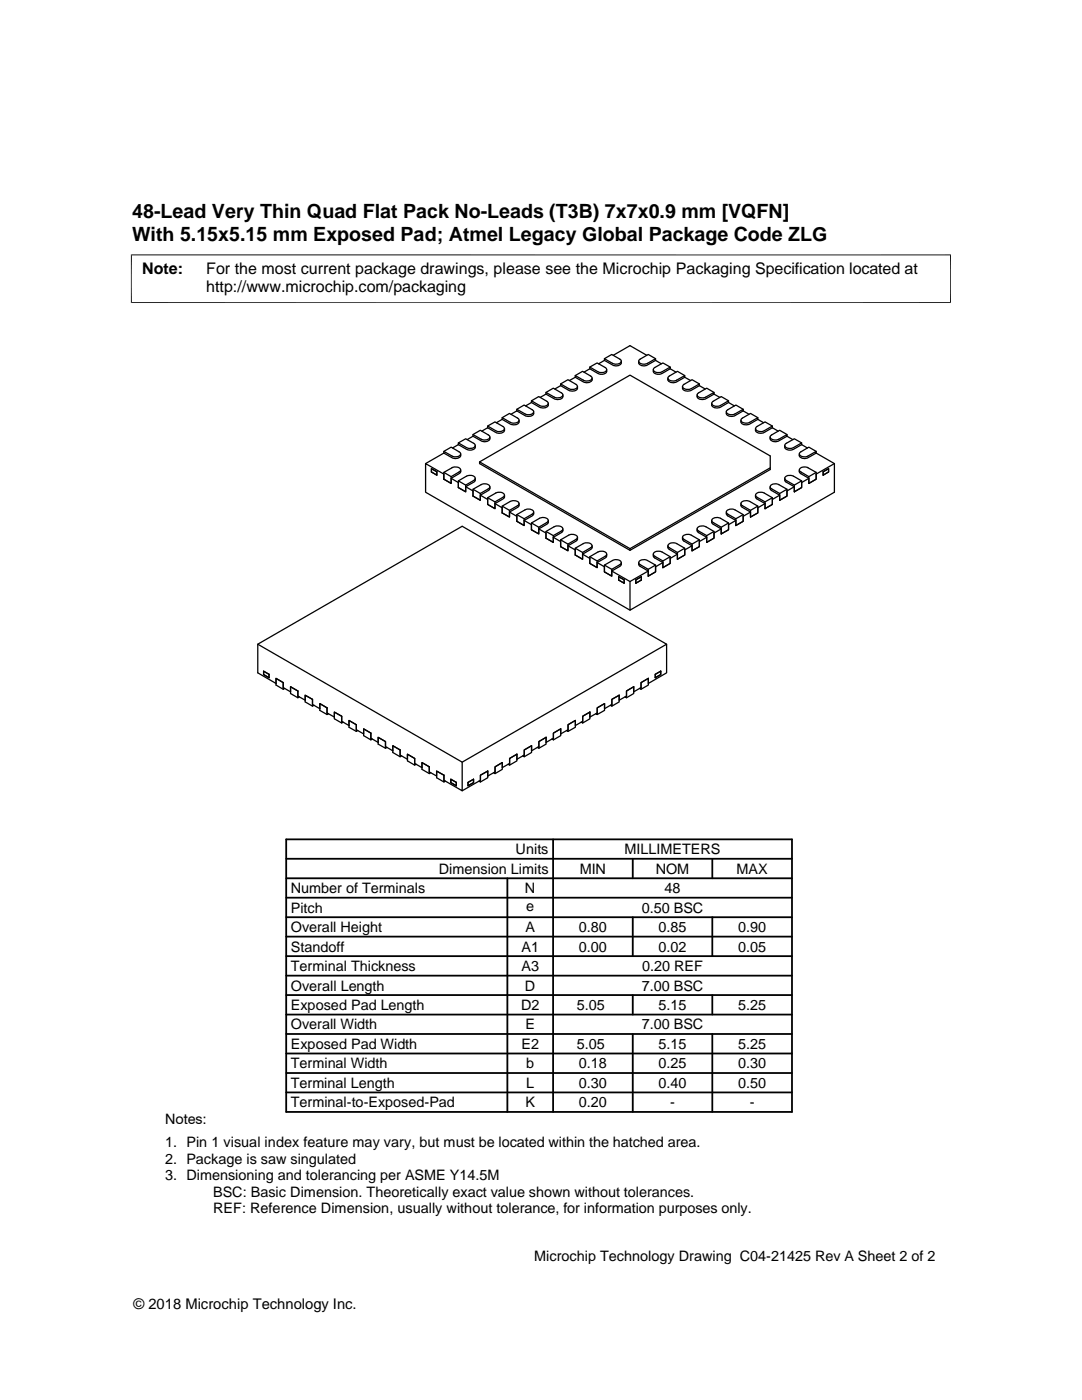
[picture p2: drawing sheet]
<svg xmlns="http://www.w3.org/2000/svg" width="216mm" height="279mm" viewBox="0 0 216 279" stroke-linecap="round" stroke-linejoin="round" font-family="sans-serif">
<g fill="none" stroke="#000" stroke-width=".25">
<path d="M106 80l1.7 .9a1.2 1.2 0 0 0 1.7-.4l-.2-.3-1.7-1.1-1.5 .9v.3M108.9 78.3l1.7 .9a1.19 1.19 0 0 0 1.7-.4l-.2-.3-1.7-1-1.5 .8v.4M108.9 78.7l-1.1 .6M108.9 78.7l1.7 .9a1.2 1.2 0 0 0 1.7-.5v-.3M111.9 77l1.6 .9a1.22 1.22 0 0 0 1.7-.4v-.4M111.9 76.6l1.6 1a1.25 1.25 0 0 0 1.7-.5l-.3-.4-1.6-.9-1.4 .8v.4M111.9 77l-1.2 .6M114.8 75l1.6 .9a1.22 1.22 0 0 0 1.8-.5l-.2-.3-1.8-1-1.4 .9v.3M114.8 75.3l-1.2 .6M114.8 75.3l1.6 .9a1.25 1.25 0 0 0 1.8-.4v-.3M117.7 73.6l1.6 .9a1.17 1.17 0 0 0 1.8-.4v-.3M117.7 73.3l1.6 .9a1.2 1.2 0 0 0 1.8-.5l-.2-.3-1.8-1-1.4 .9v.3"/>
<path d="M117.7 73.6l-1.2 .7M120.6 71.6l1.6 .9a1.06 1.06 0 0 0 1.8-.6l-1.9-1.2-1.5 .9v.3M120.6 71.9l-1.2 .7M120.6 71.9l1.6 .9a1.21 1.21 0 0 0 1.8-.4v-.3M129.1 70.9l-3.4-1.9-3.3 1.9M130.8 71.9l-1.6 .9a1.21 1.21 0 0 1-1.8-.4v-.3M130.8 71.9l1.2 .7M130.8 71.6l-1.5-.9-1.8 1.1a.62 .62 0 0 0 .1 .7 .62 .62 0 0 0 .7 .2l.9-.2 1.6-.9v.3M133.7 73.6l1.2 .7M133.7 73.3l-1.4-.9-1.8 1a.59 .59 0 0 0 0 .8 .59 .59 0 0 0 .7 .2l.9-.2 1.6-.9v.3M133.7 73.6l-1.6 .9a1.17 1.17 0 0 1-1.7-.4v-.3M136.6 75.3l-1.6 .9a1.25 1.25 0 0 1-1.7-.4v-.3"/>
<path d="M136.6 75.3l1.2 .6M136.6 75l-1.4-.9-1.8 1.1a.74 .74 0 0 0 .2 .7 .74 .74 0 0 0 .8 .1l.5-.1 1.7-.9v.3M139.6 77l1.1 .6M139.6 76.6l-1.5-.8-1.6 .9-.3 .4a1.25 1.25 0 0 0 1.7 .5l1.7-1v.4M139.6 77l-1.7 .9a1.22 1.22 0 0 1-1.7-.4v-.4M142.5 78.7l-1.6 .9a1.2 1.2 0 0 1-1.8-.5v-.3M142.5 78.7l1.1 .6M142.5 78.3l-1.5-.8-1.8 1.1a.76 .76 0 0 0 1 .8l.5-.1 1.8-1v.4M145.4 80l-1.5-.9-1.8 1.2a.74 .74 0 0 0 .3 .7 .74 .74 0 0 0 .8 .1l.4-.1 1.8-1v.3M87.2 94.1v.7l-1.1-.6M87.2 94.1l-1.1-.6v.7M88.6 90.1l1.6 .9a1.17 1.17 0 0 0 1.7-.5l-.2-.2-1.7-1.1-1.4 .9v.3"/>
<path d="M88.6 94.3l1.6-.9a1.26 1.26 0 0 1 1.7 .4l-.2 .3-1.7 1v1.4l-1.4-.9zM88.6 94.3l1.4 .8M88.6 90.4l1.6 .9a1.23 1.23 0 0 0 1.7-.4v-.3M88.6 90.4l-3.7 2.1M88.6 95.6v-1l-3.7-2.1v5.7l40.8 23.6M90 95.5l1.5 .8v1M91.5 96l1.4 .8M91.5 96l1.6-1a1.27 1.27 0 0 1 1.7 .5l-.1 .3-1.8 1v1.3l-1.4-.8zM91.5 88.7l-1.2 .7M91.5 88.4l1.6 .9a1.18 1.18 0 0 0 1.7-.4l-.1-.3-1.8-1-1.4 .8v.3M91.5 88.7l1.6 1a1.17 1.17 0 0 0 1.7-.5v-.3M91.9 93.8v.4l-.2 .2-1.7 1.1v1l-1.4-.9"/>
<path d="M92.9 97.1l1.5 .9v1M94.4 97.6l1.4 .9M94.4 97.6l1.6-.9a1.05 1.05 0 0 1 1.7 .6l-1.9 1.2v1.3l-1.4-.8zM94.4 87.1l1.6 .9a1.21 1.21 0 0 0 1.7-.4v-.4M94.4 87.1l-1.2 .6M94.4 86.7l1.6 1a1.06 1.06 0 0 0 1.7-.6l-1.9-1.2-1.4 .8v.4M94.8 95.5l-.1 .6-1.8 1v1l-1.4-.8M95.7 92.2v.3l30 17.3 28-16.1v-2.7l-28-16.1-30 17.3 30 17.3M95.8 98.8l1.5 .9v1M97.3 99.3l1.5 .9M97.3 99.3l1.6-.9a1.27 1.27 0 0 1 1.8 .4l-.2 .4-1.7 1v1.3l-1.5-.8zM97.3 85.4l-1.2 .6"/>
<path d="M97.3 85l1.6 1a1.26 1.26 0 0 0 1.8-.5l-.2-.3-1.7-1-1.5 .8v.4M97.3 85.4l1.6 .9a1.22 1.22 0 0 0 1.8-.4v-.4M97.7 97.1l-.1 .7-1.8 1v1l-1.4-.8M100.2 83.7l1.6 .9a1.22 1.22 0 0 0 1.8-.4v-.3M100.2 83.7l-1.2 .7M100.2 83.4l1.6 .9a1.24 1.24 0 0 0 1.8-.5l-.2-.3-1.7-1-1.5 .9v.3M100.7 98.8l-.1 .6-1.8 1.1v1l-1.5-.8M103.1 82l-1.1 .7M103.1 81.7l1.6 .9a1.14 1.14 0 0 0 1.8-.5l-.3-.3-1.6-1-1.5 .9v.3M103.1 82l1.6 .9a1.21 1.21 0 0 0 1.8-.4v-.3M106 80.3l1.7 1a1.23 1.23 0 0 0 1.7-.5v-.3M106 80.3l-1.1 .7"/>
<path d="M145.4 80.3l1.1 .7M145.4 80.3l-1.6 1a1.23 1.23 0 0 1-1.8-.5v-.3M148.3 82l-1.6 .9a1.21 1.21 0 0 1-1.8-.4v-.3M148.3 82l1.2 .7M148.3 81.7l-1.5-.9-1.6 1a.53 .53 0 0 0-.2 .6 .53 .53 0 0 0 .6 .3h.9l1.8-1v.3M150.7 98.8l.2 .6 1.8 1.1v1M150.9 98.5a1.5 1.5 0 0 1 1.6-.1l1.6 .9v1.4l-1.4 .8v-1.3l-1.8-1a.39 .39 0 0 1 0-.7zM151.2 83.7l1.2 .7M151.2 83.4l-1.4-.9-1.9 1.1a.74 .74 0 0 0 .3 .7 .74 .74 0 0 0 .8 .2l.6-.2 1.6-.9v.3M151.2 83.7l-1.6 .9a1.22 1.22 0 0 1-1.8-.4v-.3M153.7 97.1l.2 .7 1.7 1v1M153.7 93.4l-28 16.1v.3"/>
<path d="M153.8 96.9a1.5 1.5 0 0 1 1.6-.2l1.6 .9v1.4l-1.4 .8v-1.3l-1.8-1.1zM154.1 85.4l-1.6 .9a1.22 1.22 0 0 1-1.8-.4v-.4M154.1 85.4l1.2 .6M154.1 85l-1.4-.8-1.8 1-.1 .3a1.26 1.26 0 0 0 1.7 .5l1.6-1v.4M154.1 99.3l-1.4 .9M155.6 98.8l-1.5 .9v1l-1.4 .8M156.6 95.5l.2 .6 1.7 1v1M156.7 95.2a1.53 1.53 0 0 1 1.6-.2l1.7 1v1.3l-1.5 .8v-1.3l-1.7-1-.2-.3zM157 87.1l1.2 .6M157 86.7l-1.4-.8-1.8 1.1a.62 .62 0 0 0 .1 .6 .62 .62 0 0 0 .6 .2l.9-.1 1.6-1v.4M157 97.6l-1.4 .9M157 87.1l-1.6 .9a1.21 1.21 0 0 1-1.7-.4v-.4"/>
<path d="M158.5 97.1l-1.5 .9v1l-1.4 .8M159.5 93.8v.4l.2 .2 1.7 1.1v1M159.6 93.5a1.45 1.45 0 0 1 1.6-.1l1.7 .9v1.3l-1.5 .9v-1.4l-1.7-1a.37 .37 0 0 1-.1-.6zM160 88.7l-1.7 1a1.17 1.17 0 0 1-1.7-.5v-.3M160 88.7l1.1 .7M160 88.4l-1.5-.8-1.6 .9a.54 .54 0 0 0-.2 .6 .54 .54 0 0 0 .6 .4l.9-.1 1.8-1v.3M160 96l-1.5 .8M161.4 95.5l-1.4 .8v1l-1.5 .8M162.9 90.4l3.6 2.1v5.7l-40.8 23.6v-5.7l3.6-2.1M162.9 90.1l-1.5-.9-1.8 1.1a.74 .74 0 0 0 .3 .8 .74 .74 0 0 0 .7 .1l.5-.1 1.8-1v.3M162.9 94.3l-1.5 .8M162.9 90.4l-1.7 .9a1.23 1.23 0 0 1-1.7-.4v-.3"/>
<path d="M164.3 94.1l1-.6v.7l-1 .6M164.3 94.1v.7M166.5 92.5l-3.6 2.1v1l-1.5 .9M98.8 100.5l1.4 .8v1.1M100.2 101l1.5 .9M100.2 101l1.6-.9a1.32 1.32 0 0 1 1.8 .4l-.2 .3-1.7 1.1v1.3l-1.5-.8zM101.7 102.2l1.4 .8v1M103.1 102.7l1.5 .8M103.1 102.7l1.6-.9a1.25 1.25 0 0 1 1.8 .4l-.3 .4-1.6 .9v1.4l-1.5-.9zM103.6 100.5l-.2 .7-1.7 1v1l-1.5-.8M104.6 103.9l1.4 .8v1M106 104.4l1.5 .8"/>
<path d="M106 104.4l1.7-1a1.29 1.29 0 0 1 1.7 .5l-.2 .3-1.7 1v1.4l-1.5-.9zM106.5 102.2l-.2 .6-1.7 1.1v1l-1.5-.9M107.5 105.6l1.4 .8v1M108.9 106.1l1.5 .8M108.9 106.1l1.7-1a1.23 1.23 0 0 1 1.7 .5l-.2 .3-1.7 1v1.3l-1.5-.8zM109.4 103.9v.4l-.2 .2-1.7 1.1v1l-1.5-.9M110.4 107.2l1.5 .9v1M111.9 107.7l1.4 .9M111.9 107.7l1.6-.9a1.29 1.29 0 0 1 1.7 .4l-.3 .5-1.6 .9v1.3l-1.4-.8zM112.3 105.6l-.2 .6-1.7 1v1l-1.5-.8M113.3 108.9l1.5 .8v1.1M114.8 109.4l1.6-.9a1.28 1.28 0 0 1 1.7 .4l-.1 .3-1.8 1.1v1.3l-1.4-.8z"/>
<path d="M114.8 109.4l1.4 .9M115.2 107.2l-.1 .7-1.8 1v1l-1.4-.8M116.2 110.6l1.5 .8v1M117.7 111.1l1.4 .9M117.7 111.1l1.6-.9a1.27 1.27 0 0 1 1.8 .4l-.2 .3-1.8 1.1v1.3l-1.4-.9zM118.2 108.9l-.1 .5-.1 .2-1.8 1v1l-1.4-.8M119.1 112.3l1.5 .8v1M120.6 112.8l1.5 .8M120.6 112.8l1.6-.9a1.05 1.05 0 0 1 1.8 .5l-1.9 1.2v1.4l-1.5-.9zM121.1 110.6l-.2 .7-1.8 1v1l-1.4-.9M122.1 114l3.6 2.1M123.4 115.1l1.1 .6v.7l-1.1-.6"/>
<path d="M123.4 115.1v.7M124 112.3l-.2 .6-1.7 1.1v1l-1.5-.9M127.4 112.3l.2 .7 1.7 1v1M127.6 112a1.5 1.5 0 0 1 1.6-.1l1.6 .9v1.3l-1.5 .9v-1.4l-1.8-1.1zM128 115.1v.7l-1.1 .6M128 115.1l-1.1 .6v.7M130.4 110.6l.1 .6 1.8 1.1v1M130.5 110.3a1.53 1.53 0 0 1 1.6-.1l1.6 .9v1.3l-1.4 .9v-1.3l-1.8-1.1-.1-.3zM130.8 112.8l-1.5 .8M132.3 112.3l-1.5 .8v1l-1.5 .9M133.3 108.9v.5l.2 .2 1.7 1v1M133.4 108.6a1.47 1.47 0 0 1 1.6-.1l1.6 .9v1.4l-1.4 .8v-1.3l-1.7-1.1a.37 .37 0 0 1-.1-.6z"/>
<path d="M133.7 111.1l-1.4 .9M135.2 110.6l-1.5 .8v1l-1.4 .9M136.2 107.2l.2 .7 1.7 1v1M136.3 107a1.53 1.53 0 0 1 1.6-.2l1.7 .9v1.4l-1.5 .8v-1.3l-1.7-1-.2-.4zM136.6 109.4l-1.4 .9M138.1 108.9l-1.5 .8v1.1l-1.4 .8M139.1 105.6l.2 .6 1.7 1v1M139.2 105.3a1.54 1.54 0 0 1 1.7-.2l1.6 1v1.3l-1.5 .8v-1.3l-1.7-1-.2-.3zM139.6 107.7l-1.5 .9M141 107.2l-1.4 .9v1l-1.5 .8M142 103.9v.4l.2 .2 1.7 1.1v1M142.2 103.6a1.47 1.47 0 0 1 1.6-.2l1.6 1v1.3l-1.5 .9v-1.4l-1.7-1a.37 .37 0 0 1 0-.6z"/>
<path d="M142.5 106.1l-1.5 .8M143.9 105.6l-1.4 .8v1l-1.5 .8M144.9 102.2l.2 .6 1.7 1.1v1M145 101.9a1.48 1.48 0 0 1 1.7-.1l1.6 .9v1.3l-1.5 .9v-1.4l-1.7-1-.2-.3zM145.4 104.4l-1.5 .8M146.8 103.9l-1.4 .8v1l-1.5 .9M147.8 100.5v.4l.2 .3 1.8 1v1M147.9 100.3a1.52 1.52 0 0 1 1.7-.2l1.6 .9v1.4l-1.4 .8v-1.3l-1.8-1.1zM148.3 102.7l-1.5 .8M149.8 102.2l-1.5 .8v1l-1.5 .9M151.2 101l-1.4 .9M152.7 100.5l-1.5 .8v1.1l-1.4 .8"/>
<path d="M51.4 128.6l40.8 23.5v5.7l-3.6-2.1v-1M53.7 134.6l-1.1-.7v.7l1.1 .7M53.7 134.6v.7M56.5 136.2v1.4l.3-.2M56.5 136.2l-1.4-.8v1.3l1.4 .9M56.5 136.2v1l1.5 .9v-1l1.4 .8M59.4 137.9v1.4l.3-.2M59.4 137.9l-1.4-.8v1.3l1.4 .9M59.4 137.9v1l1.5 .8v-1l1.5 .9M62.4 139.6v1.3l.3-.1M62.4 139.6l-1.5-.9v1.4l1.5 .8M62.4 139.6v1l1.4 .8v-1l1.5 .9"/>
<path d="M123.5 138.7v1.4l-1.4 .8M123.5 138.7l-1.4 .9v1.3l-.3-.1M123.5 138.7l-1.4 .9v1l-1.5 .8v-1M126.4 137.1v1.3l-1.4 .9M126.4 137.1l-1.4 .8v1.4l-.3-.2M126.4 137.1l-1.4 .8v1l-1.5 .8v-1M129.4 135.4v1.3l-1.5 .9M129.4 135.4l-1.5 .8v1.4l-.3-.2M129.4 135.4l-1.5 .8v1l-1.5 .9v-1M129.4 135.4v1l3.6-2.1v-5.7l-40.8 23.5M131.8 133.9l-1.1 .7v.7M131.8 133.9v.7l-1.1 .7"/>
<path d="M133 128.6l-40.8-23.6-40.8 23.6v5.7l3.7 2.1v-1l1.4 .8M65.3 141.3v1.3l.3-.1M65.3 141.3l-1.5-.9v1.4l1.5 .8M65.3 141.3v1l1.4 .8v-1l1.5 .8M68.2 142.9v1.4l.3-.2M68.2 142.9l-1.5-.8v1.3l1.5 .9M68.2 142.9v1.1l1.4 .8v-1l1.5 .8M71.1 144.6v1.4l.3-.2M71.1 144.6l-1.5-.8v1.3l1.5 .9M71.1 144.6v1l1.5 .9v-1l1.4 .8M74 146.3v1.4l.3-.2M74 146.3l-1.4-.8v1.3l1.4 .9"/>
<path d="M74 146.3v1l1.5 .9v-1l1.4 .8M76.9 148v1.3l.3-.1M76.9 148l-1.4-.8v1.3l1.4 .8M76.9 148v1l1.5 .8v-1l1.4 .9M79.8 149.7v1.3l.3-.1M79.8 149.7l-1.4-.9v1.4l1.4 .8M79.8 149.7v1l1.5 .8v-1l1.4 .9M82.7 151.4v1.3l.3-.2M82.7 151.4l-1.4-.9v1.3l1.4 .9M82.7 151.4v1l1.5 .8v-1l1.5 .8M85.7 153v1.4l.3-.2M85.7 153l-1.5-.8v1.3l1.5 .9"/>
<path d="M85.7 153v1.1l1.4 .8v-1l1.5 .8M88.6 154.7v1.4l.3-.2M88.6 154.7l-1.5-.8v1.3l1.5 .9M91.1 156.1v.7l-1.1-.6M91.1 156.1l-1.1-.6v.7M94.5 155.5v.7M94.5 155.5l-1.1 .6v.7l1.1-.6M97.3 153.9l-1.4 .8v1l-3.7 2.1M97.3 153.9v1.3l-1.4 .9M97.3 153.9l-1.4 .8v1.4l-.3-.2M100.2 152.2v1.3l-1.4 .9M100.2 152.2l-1.4 .8v1.4l-.3-.2"/>
<path d="M100.2 152.2l-1.4 .8v1.1l-1.5 .8v-1M103.1 150.5l-1.4 .9v1l-1.5 .8v-1M103.1 150.5v1.3l-1.4 .9M103.1 150.5l-1.4 .9v1.3l-.3-.2M106.1 148.8v1.4l-1.5 .8M106.1 148.8l-1.5 .9v1.3l-.3-.1M106.1 148.8l-1.5 .9v1l-1.5 .8v-1M109 147.2l-1.5 .8v1l-1.4 .8v-1M109 147.2v1.3l-1.5 .8M109 147.2l-1.5 .8v1.3l-.3-.1M111.9 145.5v1.3l-1.5 .9M111.9 145.5l-1.5 .8v1.4l-.3-.2"/>
<path d="M111.9 145.5l-1.5 .8v1l-1.4 .9v-1M114.8 143.8l-1.5 .8v1l-1.4 .9v-1M114.8 143.8v1.3l-1.5 .9M114.8 143.8l-1.5 .8v1.4l-.2-.2M117.7 142.1v1.3l-1.4 .9M117.7 142.1l-1.4 .8v1.4l-.3-.2M117.7 142.1l-1.4 .8v1.1l-1.5 .8v-1M120.6 140.4l-1.4 .9v1l-1.5 .8v-1M120.6 140.4v1.4l-1.4 .8M120.6 140.4l-1.4 .9v1.3l-.3-.1"/>
</g>
<path d="M26.1 50.9h163.7M26.2 50.8v9.7M189.7 50.8v9.7M26.1 60.4h163.7" fill="none" stroke="#000" stroke-width=".2"/>
<g fill="none" stroke="#000" stroke-width=".36">
<path d="M57.1 179.2h100.9M57.1 175.3h100.9M57.1 171.4h100.9M57.1 167.5h100.9v54.4h-100.9zM101.2 175.3v46.6M110.4 167.5v54.4M126.3 171.4v3.9M142.1 171.4v3.9M57.1 186.9h100.9M57.1 183h100.9M57.1 198.6h100.9M57.1 194.7h100.9"/>
<path d="M57.1 190.8h100.9M126.3 183v7.8M126.3 198.6v3.9M142.1 183v7.8M142.1 198.6v3.9M57.1 214.1h100.9M57.1 206.4h100.9M57.1 202.5h100.9M57.1 210.2h100.9M57.1 218h100.9M126.3 206.4v15.5M142.1 206.4v15.5"/>
</g>
<g font-size="3.9">
<text x="26.4" y="43.5">48-Lead Very Thin Quad Flat Pack No-Leads (T3B) 7x7x0.9 mm [VQFN]</text>
<text x="26.4" y="48">With 5.15x5.15 mm Exposed Pad; Atmel Legacy Global Package Code ZLG</text>
</g>
<g font-size="3.2">
<text x="28.4" y="54.6">Note:</text>
<text x="41.1" y="58.3">http://www.microchip.com/packaging</text>
<text x="41.1" y="54.6">For the most current package drawings, please see the Microchip Packaging Specification located at</text>
</g>
<g font-size="2.9">
<text x="102.9" y="170.5">Units</text>
<text x="124.6" y="170.5">MILLIMETERS</text>
<text x="58" y="178.2">Number of Terminals</text>
<text x="87.6" y="174.4">Dimension Limits</text>
<text x="104.8" y="178.2">N</text>
<text x="115.7" y="174.4">MIN</text>
<text x="130.8" y="174.4">NOM</text>
<text x="132.6" y="178.2">48</text>
<text x="147" y="174.4">MAX</text>
<text x="58" y="182.1">Pitch</text>
<text x="105" y="181.8">e</text>
<text x="128" y="182.1">0.50 BSC</text>
<text x="58" y="186">Overall Height</text>
<text x="58" y="189.9">Standoff</text>
<text x="104.1" y="189.9">A1</text>
<text x="104.8" y="186">A</text>
<text x="115.5" y="186">0.80</text>
<text x="115.5" y="189.9">0.00</text>
<text x="131.4" y="186">0.85</text>
<text x="131.4" y="189.9">0.02</text>
<text x="147.3" y="186">0.90</text>
<text x="147.3" y="189.9">0.05</text>
<text x="58" y="193.8">Terminal Thickness</text>
<text x="58" y="197.7">Overall Length</text>
<text x="104.1" y="193.8">A3</text>
<text x="104.8" y="197.7">D</text>
<text x="128" y="197.7">7.00 BSC</text>
<text x="128.1" y="193.8">0.20 REF</text>
<text x="58" y="201.6">Exposed Pad Length</text>
<text x="104" y="201.6">D2</text>
<text x="115.1" y="201.6">5.05</text>
<text x="131.4" y="201.6">5.15</text>
<text x="147.3" y="201.6">5.25</text>
<text x="58" y="205.4">Overall Width</text>
<text x="58" y="209.3">Exposed Pad Width</text>
<text x="104" y="209.3">E2</text>
<text x="104.8" y="205.4">E</text>
<text x="115.1" y="209.3">5.05</text>
<text x="128" y="205.4">7.00 BSC</text>
<text x="131.4" y="209.3">5.15</text>
<text x="147.3" y="209.3">5.25</text>
<text x="58" y="213.2">Terminal Width</text>
<text x="105" y="213.2">b</text>
<text x="115.5" y="213.2">0.18</text>
<text x="131.4" y="213.2">0.25</text>
<text x="147.3" y="213.2">0.30</text>
<text x="58" y="217.1">Terminal Length</text>
<text x="58" y="221">Terminal-to-Exposed-Pad</text>
<text x="104.8" y="221">K</text>
<text x="105" y="217.1">L</text>
<text x="115.5" y="217.1">0.30</text>
<text x="115.5" y="221">0.20</text>
<text x="131.4" y="217.1">0.40</text>
<text x="133.7" y="221">-</text>
<text x="147.3" y="217.1">0.50</text>
<text x="149.6" y="221">-</text>
<text x="32.9" y="224.3">Notes:</text>
<text x="32.9" y="228.9">1. Pin 1 visual index feature may vary, but must be located within the hatched area.</text>
<text x="32.9" y="232.2">2. Package is saw singulated</text>
<text x="32.9" y="235.5">3. Dimensioning and tolerancing per ASME Y14.5M</text>
<text x="42.5" y="238.8">BSC: Basic Dimension. Theoretically exact value shown without tolerances.</text>
<text x="42.5" y="242.2">REF: Reference Dimension, usually without tolerance, for information purposes only.</text>
<text x="106.6" y="251.7">Microchip Technology Drawing C04-21425 Rev A Sheet 2 of 2</text>
<text x="26.6" y="261.3">© 2018 Microchip Technology Inc.</text>
</g>
</svg>
